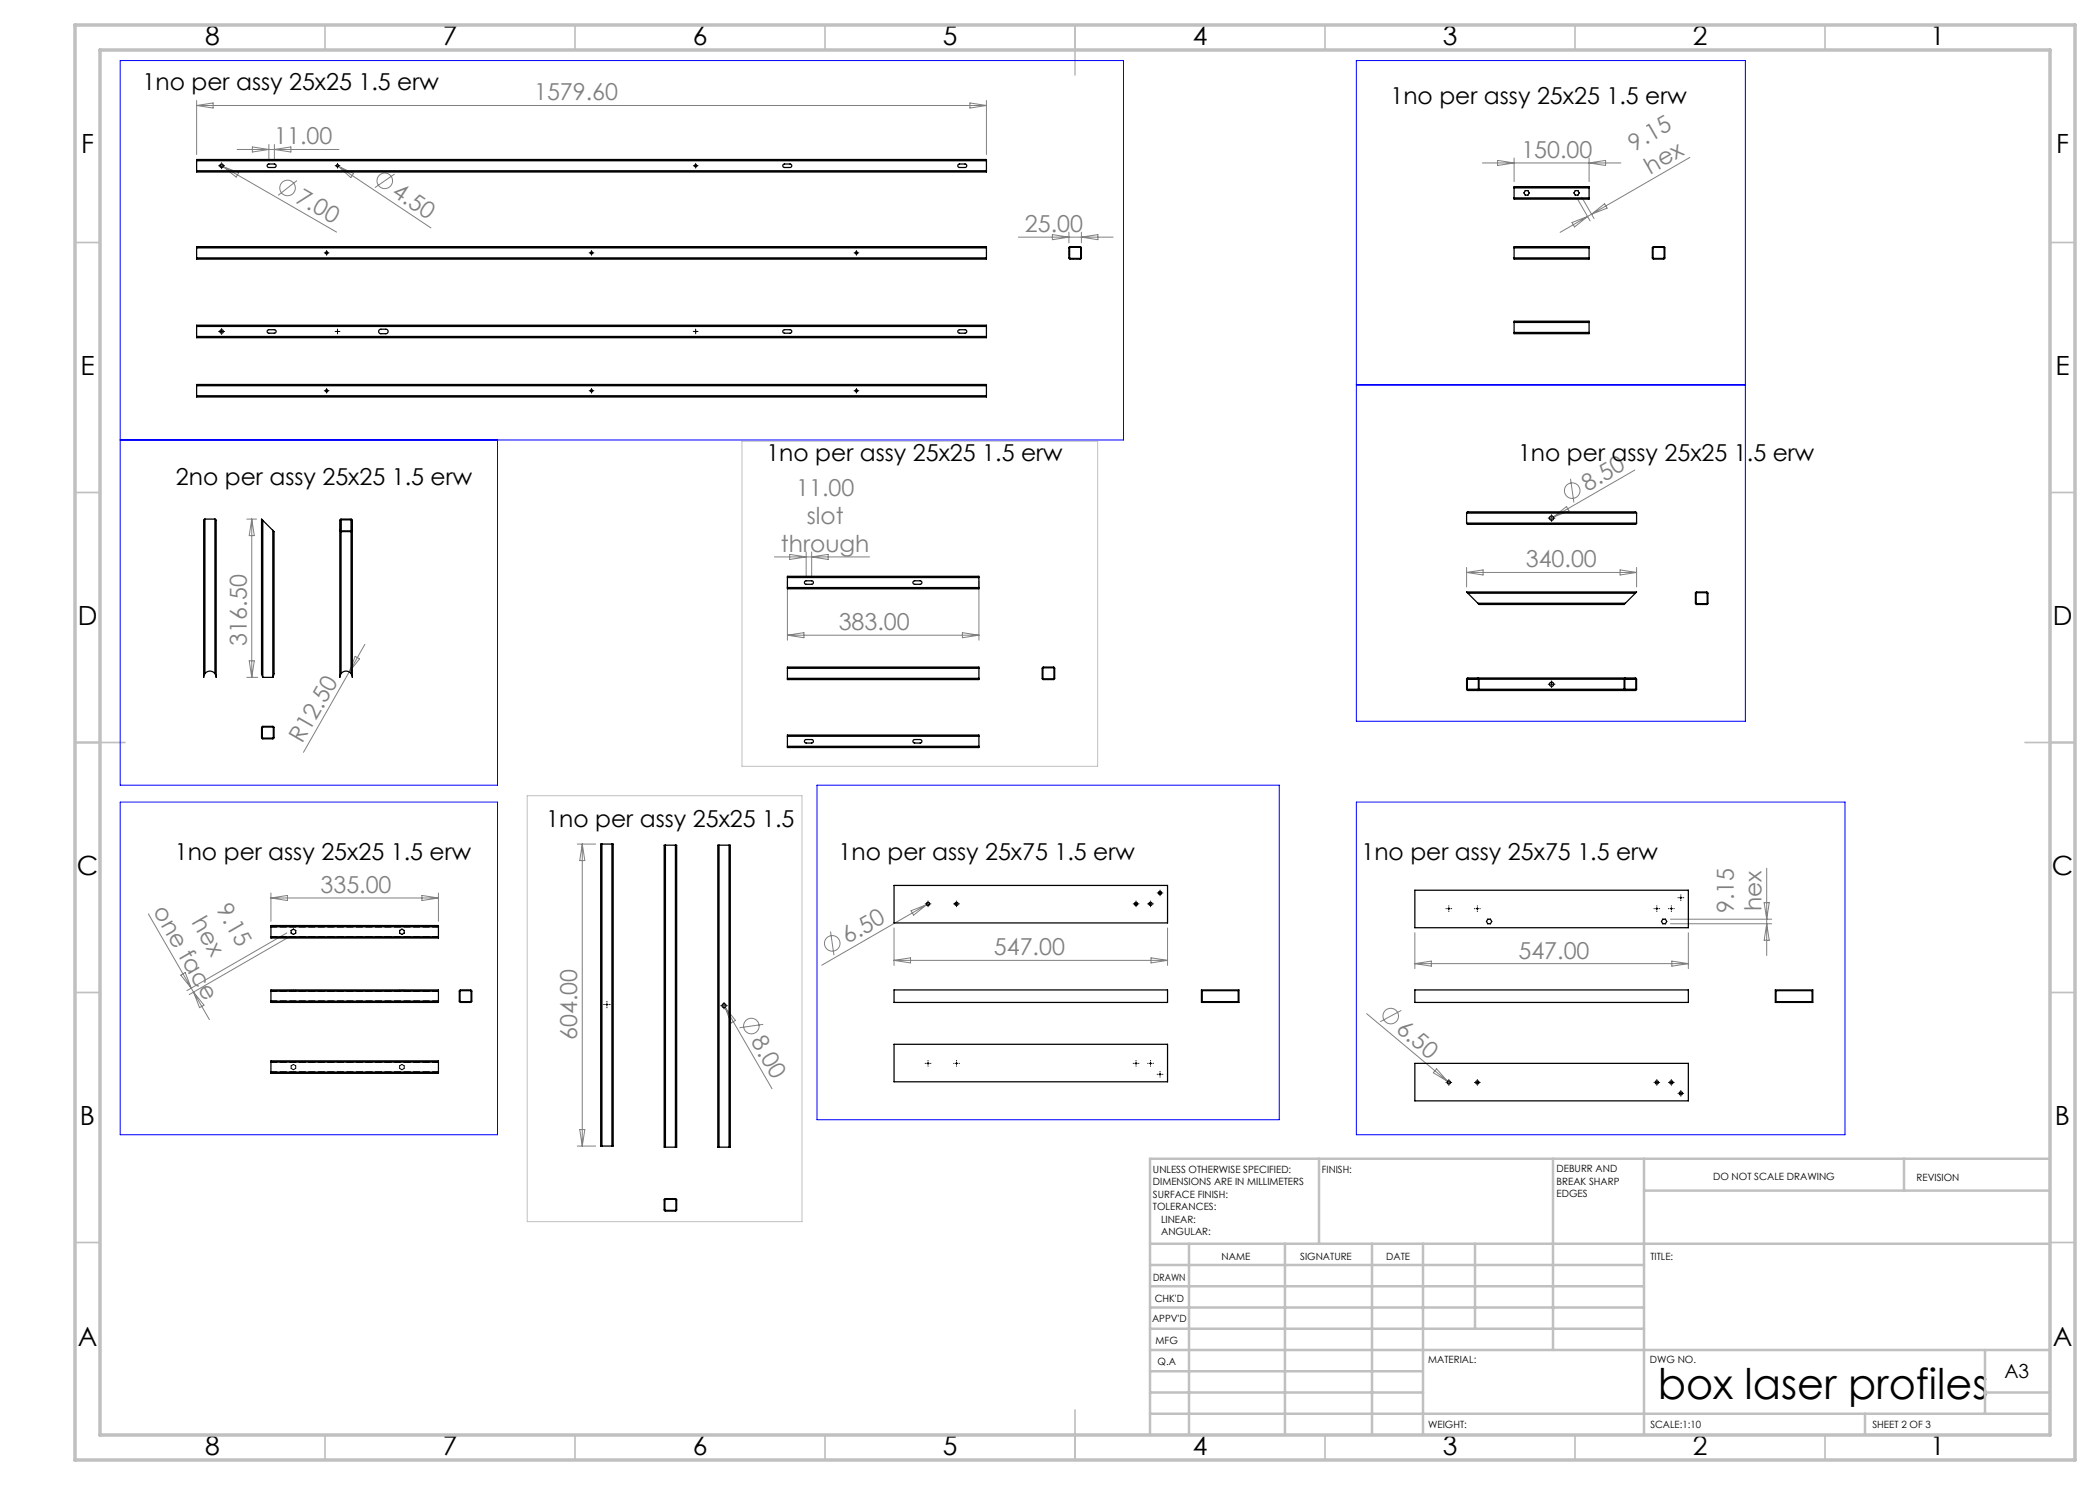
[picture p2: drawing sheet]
<svg xmlns="http://www.w3.org/2000/svg" width="420mm" height="297mm" viewBox="0 0 420 297" stroke-linecap="round" stroke-linejoin="round" font-family="sans-serif">
<g fill="none" stroke="#808080" stroke-width=".2">
<path d="M39.3 20.1v10.8M39.3 21.1h158M39.3 21.1l3.3-.5v1zM44 33l23.3 13.4M44.6 33.3l3.1 1.2-.5 .9zM47.4 29.9h20.4M50.5 29.4l3.3 .5-3.3 .5zM53.8 28.9v2.9M54.9 28.9v2.9M54.9 29.9l3.3-.5v1zM59.4 36.1l-3.8 3M67.3 33l18.9 12.6"/>
<path d="M67.7 33.3l3 1.4-.5 .8zM78.9 34.8l-3.9 2.7M194 20.6l3.3 .5-3.3 .5zM197.3 20.1v10.8M296.5 32.6h27.7M299.5 32.1l3.3 .5-3.3 .5zM302.8 31.6v4.7M315.6 39.9l2.4 4.3M316.3 39.4l2.5 4.3M317.8 31.6v4.7M317.8 32.6l3.3-.5v1zM338 31.5l-19.7 11.3"/>
<path d="M203.7 47.4h18.9M210.5 46.9l3.3 .5-3.3 .5zM213.8 46.4v2.2M216.3 46.4v2.2M216.3 47.4l3.3-.5v1zM314.4 44.5l3.1-1.2-2.6 2.1zM318.3 42.8l-6.3 3.7M318.3 42.8l2.6-2 .5 .8zM314.1 95.8l.7 4.7M327 94l-17 9.8M49.4 103.8h1.9M50.4 103.8v31.7"/>
<path d="M50.4 103.8l.5 3.3h-1.1zM154.9 111.4h19M157.5 116.3v11.7M157.9 110.9l3.3 .5-3.3 .5zM161.2 110.4v4.8M162.3 110.4v4.8M162.3 111.4l3.3-.5v1zM195.8 116.3v11.7M293.3 113.5v3.9M293.3 114.5h34M293.3 114.5l3.3-.5v1zM310.7 103.4l2.6-2.1 .5 .9z"/>
<path d="M324 114l3.3 .5-3.3 .5zM327.3 113.5v3.9M49.4 135.5h2.2M49.8 132.2h1.1l-.5 3.3zM71 131.3l.9 .5-2.1 2.6zM73 128.9l-12.3 21.6M157.5 127h38.3M157.5 127l3.3-.5v1zM192.5 126.5l3.3 .5-3.3 .5zM54.2 178.6v5.7M54.2 179.6h33.5M54.2 179.6l3.3-.5v1z"/>
<path d="M84.4 179.1l3.3 .5-3.3 .5zM87.7 178.6v5.7M115.5 168.8h3.6M116.5 168.8v60.4M116.5 168.8l.5 3.3h-1.1zM353.3 173.6v17.5M29.7 182.8l12.2 21.1M36.2 195l.8-.5 1.2 3.1zM38.7 198.4l2.1 2.6-.9 .5zM57.4 186.6l-20 11.5M57.8 187.4l-20 11.5M166.1 186.3l.7 4.7"/>
<path d="M178.8 185.6v7.5M178.8 192.1h54.7M178.8 192.1l3.3-.5v1zM182.2 182.1l3.1-1.2-2.6 2.1zM185.3 180.9l-21 12.1M185.9 180.6l-.6 .3M230.2 191.6l3.3 .5-3.3 .5zM233.5 185.6v7.5M283 186.5v7.2M283 192.7h54.7M283 192.7l3.3-.5v1zM334.1 184.8h20.2"/>
<path d="M334.1 183.8h20.2M334.4 192.2l3.3 .5-3.3 .5zM337.7 186.5v7.2M352.8 180.5h1l-.5 3.3zM353.3 184.8l.5 3.3h-1zM144.6 200.8l9.8 16.9M145 201.5l2.1 2.6-.9 .5zM152.6 204.9l-4.7 .7M273.3 202.7l16.7 14M280.3 202.1l-4.3 2.3M287.3 213.8l2.2 2.5-2.8-1.8zM115.5 229.2h3.6"/>
<path d="M115.9 225.9h1.1l-.5 3.3z"/>
<circle cx="57.5" cy="37.6" r="1.56"/>
<circle cx="77" cy="36.2" r="1.56"/>
<circle cx="314.4" cy="98.1" r="1.56"/>
<circle cx="166.4" cy="188.7" r="1.56"/>
<circle cx="150.3" cy="205.2" r="1.56"/>
<circle cx="278.1" cy="203.2" r="1.56"/>
</g>
<g fill="none" stroke="#000" stroke-width=".2" stroke-dasharray="15.2 1.3 1.3 1.3">
<path d="M43.8 33.1h-.1M44.3 32.6v-.1M44.3 33.6v.1M44.8 33.1h.1M67.3 33.1h-.3M67.5 32.9v-.2M67.5 33.4v.2M67.8 33.1h.2M138.9 33.1h-.2M139.1 32.9v-.2M139.1 33.4v.2M139.4 33.1h.2"/>
<path d="M65.1 50.6h-.2M65.3 50.3v-.2M65.3 50.8v.3M65.6 50.6h.2M118.1 50.6h-.3M118.3 50.3v-.2M118.3 50.8v.3M118.6 50.6h.2M171 50.6h-.2M171.3 50.3v-.2M171.3 50.8v.3M171.5 50.6h.3"/>
<path d="M43.8 66.3h-.1M44.3 65.8v-.1M44.3 66.8v.1M44.8 66.3h.1M65.1 78.1h-.2M65.3 77.9v-.2M65.3 78.4v.2M65.6 78.1h.2M67.3 66.3h-.3M67.5 66v-.2M67.5 66.5v.3M67.8 66.3h.2"/>
<path d="M118.1 78.1h-.3M118.3 77.9v-.2M118.3 78.4v.2M118.6 78.1h.2M138.9 66.3h-.2M139.1 66v-.2M139.1 66.5v.3M139.4 66.3h.2M171 78.1h-.2M171.3 77.9v-.2M171.3 78.4v.2M171.5 78.1h.3"/>
<path d="M309.8 103.6h-.2M310.3 103.1v-.2M310.3 104.1v.2M310.8 103.6h.2M309.8 136.8h-.2M310.3 136.3v-.1M310.3 137.3v.2M310.8 136.8h.2M231.5 178.6h-.1M232 178.1v-.1M232 179.1v.1M232.5 178.6h.1"/>
<path d="M335.7 179.5h-.1M336.2 179h.1M336.7 179.5h.1M185.1 180.8h-.1M185.6 180.3v-.1M185.6 181.3h.1M186.1 180.8h.1M190.8 180.8h-.1M191.3 180.3v-.1M191.3 181.3h.1M191.8 180.8h.1M226.7 180.8h-.1"/>
<path d="M227.2 180.3v-.1M227.2 181.3h.1M227.7 180.8h.1M229.6 180.8h-.1M230.1 180.3v-.1M230.1 181.3h.1M230.6 180.8h.1M289.3 181.7h-.1M289.8 181.2h.1M289.8 182.2v.1M290.3 181.7h.1M295 181.7h-.1"/>
<path d="M295.5 181.2h.1M295.5 182.2v.1M296 181.7h.1M330.9 181.7h-.1M331.4 181.2h.1M331.4 182.2v.1M331.9 181.7h.1M333.8 181.7h-.1M334.3 181.2h.1M334.3 182.2v.1M334.8 181.7h.1M336.2 180v.1"/>
<path d="M120.9 200.9h-.2M121.4 200.4v-.1M121.4 201.4v.2M121.9 200.9h.1M144.3 201.1h-.1M144.8 200.6v-.1M144.8 201.6v.2M145.3 201.1h.2M185.1 212.7h-.1M185.6 212.2v-.1M185.6 213.2h.1M186.1 212.7h.1"/>
<path d="M190.8 212.7h-.1M191.3 212.2v-.1M191.3 213.2h.1M191.8 212.7h.1M226.7 212.7h-.1M227.2 212.2v-.1M227.2 213.2h.1M227.7 212.7h.1M229.6 212.7h-.1M230.1 212.2v-.1M230.1 213.2h.1M230.6 212.7h.1"/>
<path d="M231.5 214.9h-.1M232 214.4v-.1M232 215.4h.1M232.5 214.9h.1M289.3 216.5h-.1M289.8 216v-.1M289.8 217v.1M290.3 216.5h.1M295 216.5h-.1M295.5 216v-.1M295.5 217v.1M296 216.5h.1"/>
<path d="M330.9 216.5h-.1M331.4 216v-.1M331.4 217v.1M331.9 216.5h.1M333.8 216.5h-.1M334.3 216v-.1M334.3 217v.1M334.8 216.5h.1M335.7 218.7h-.1M336.2 218.2v-.1M336.2 219.2h.1M336.7 218.7h.1"/>
</g>
<g fill="none" stroke="#000" stroke-width=".2">
<path d="M44.1 33.1h.5M44.3 32.9v.5M67.3 33.1h.5M67.5 32.9v.5M138.9 33.1h.5M139.1 32.9v.5M65.1 50.6h.5M65.3 50.3v.5M118.1 50.6h.5M118.3 50.3v.5M171 50.6h.5M171.3 50.3v.5"/>
<path d="M44.1 66.3h.5M44.3 66v.5M65.1 78.1h.5M65.3 77.9v.5M67.3 66.3h.5M67.5 66v.5M118.1 78.1h.5M118.3 77.9v.5M138.9 66.3h.5M139.1 66v.5M171 78.1h.5M171.3 77.9v.5"/>
<path d="M310.1 103.6h.5M310.3 103.4v.5M310.1 136.8h.5M310.3 136.6v.5M231.8 178.6h.5M232 178.3v.5M335.9 179.5h.5M336.2 179.3v.5M185.4 180.8h.5M185.6 180.5v.5M191.1 180.8h.5M191.3 180.5v.5"/>
<path d="M227 180.8h.5M227.2 180.5v.5M229.9 180.8h.5M230.1 180.5v.5M289.5 181.7h.5M289.8 181.5v.5M295.2 181.7h.5M295.5 181.5v.5M331.1 181.7h.5M331.4 181.5v.5M334 181.7h.5M334.3 181.5v.5"/>
<path d="M121.1 200.9h.5M121.4 200.7v.5M144.6 201.1h.5M144.8 200.9v.5M185.4 212.7h.5M185.6 212.4v.5M191.1 212.7h.5M191.3 212.4v.5M227 212.7h.5M227.2 212.4v.5M229.9 212.7h.5M230.1 212.4v.5"/>
<path d="M231.8 214.9h.5M232 214.6v.5M289.5 216.5h.5M289.8 216.2v.5M295.2 216.5h.5M295.5 216.2v.5M331.1 216.5h.5M331.4 216.2v.5M334 216.5h.5M334.3 216.2v.5M335.9 218.7h.5M336.2 218.4v.5"/>
</g>
<path d="M148.4 88.3h71.1v65h-71.1zM105.4 159.1h55v85.2h-55z" fill="none" stroke="#c0c0c0" stroke-width=".2"/>
<g fill="none" stroke="#c0c0c0" stroke-width=".35">
<path d="M65 5v5M115 5v5M165 5v5M215 5v10M265 5v5M315 5v5M365 5v5M15 48.5h5M410 48.5h5M15 98.5h5M410 98.5h5M15 148.5h10"/>
<path d="M405 148.5h10M15 198.5h5M410 198.5h5M15 248.5h5M410 248.5h5M65 287v5M115 287v5M165 287v5M215 282v10M265 287v5M315 287v5M365 287v5"/>
</g>
<g fill="none" stroke="#c0c0c0" stroke-width=".5">
<path d="M263.8 231.8v17M310.6 231.8v38.2M328.8 231.8v55.2M328.8 238.1h81.2M380.8 231.8v6.3M410 231.8h-180v55.2M230 248.8h180M230 257.3h98.8M230 253h98.8M237.8 248.8v38.2M257 248.8v38.2M274.4 248.8v38.2"/>
<path d="M284.6 248.8v38.2M295 248.8v17M230 265.8h98.8M230 261.5h98.8M230 278.5h54.6M230 274.3h54.6M230 270h180M397 278.5h13M397 270v12.8M230 282.8h180M373 282.8v4.2"/>
</g>
<path d="M15 5h400v287h-400zM20 10h390v277h-390z" fill="none" stroke="#c0c0c0" stroke-width=".7"/>
<path d="M271.3 12.1h77.8v132.2h-77.8zM271.3 77h77.8M24 88h200.7v-75.9h-200.7v144.9h75.5v-69M163.4 157h92.5v66.9h-92.5zM24 160.4h75.5v66.5h-75.5zM271.3 160.4h97.7v66.5h-97.7z" fill="none" stroke="#00f" stroke-width=".2"/>
<g fill="none" stroke="#000" stroke-width=".25">
<path d="M39.3 32.1v-.2h158v.2M39.3 34.1v.3h158v-.3M39.3 32.1v2M39.3 34.1h158M39.3 32.1h158M53.6 32.9l1.3-.1a.35 .35 0 0 1 .3 .3 .35 .35 0 0 1-.3 .4h-1.2l-.3-.3zM156.7 32.9l1.3-.1a.35 .35 0 0 1 .4 .3 .35 .35 0 0 1-.4 .4h-1.2l-.2-.3zM191.7 32.9l1.3-.1a.35 .35 0 0 1 .4 .3 .35 .35 0 0 1-.4 .4h-1.2l-.2-.3zM197.3 32.1v2M302.8 39.6v.2h15v-.2M302.8 37.6v-.3h15v.3M302.8 37.6v2"/>
<path d="M302.8 37.6h15M302.8 39.6h15M305.1 38.1h.5l.2 .5-.2 .4h-.5l-.3-.4zM315.1 38.1h.5l.2 .5-.2 .4h-.5l-.3-.4zM317.8 37.6v2M39.3 51.6v.2h158v-.2M39.3 49.6v-.3h158v.3M39.3 51.6h158M39.3 49.6h158M39.3 49.6v2M197.3 49.6v2M213.9 49.4h2.3v2.4h-2.3z"/>
<path d="M214 49.5h2.1v2.1h-2.1zM302.8 51.6v.2h15v-.2M302.8 49.6v-.3h15v.3M302.8 51.6h15M302.8 49.6h15M302.8 49.6v2M317.8 49.6v2M330.5 49.4h2.4v2.4h-2.4zM330.6 49.5h2.2v2.1h-2.2zM39.3 79.1v.3h158v-.3M39.3 77.1v-.2h158v.2M39.3 77.1v2"/>
<path d="M39.3 79.1h158M39.3 77.1h158M39.3 67.3v.2h158v-.2M39.3 65.3v-.3h158v.3M39.3 65.3v2M39.3 67.3h158M39.3 65.3h158M53.6 66l1.3-.1a.35 .35 0 0 1 .3 .4 .35 .35 0 0 1-.3 .3h-1.2l-.3-.2zM75.8 66l.4-.2h1a.45 .45 0 0 1 .4 .5 .45 .45 0 0 1-.4 .4h-1a.45 .45 0 0 1-.4-.2 .45 .45 0 0 1 0-.5zM156.7 66l1.3-.1a.35 .35 0 0 1 .4 .4 .35 .35 0 0 1-.4 .3h-1.2l-.2-.2zM191.7 66l1.3-.1a.35 .35 0 0 1 .4 .4 .35 .35 0 0 1-.4 .3h-1.2l-.2-.2zM197.3 77.1v2"/>
<path d="M197.3 65.3v2M302.8 66.5v.2h15v-.2M302.8 64.5v-.3h15v.3M302.8 64.5v2M302.8 66.5h15M302.8 64.5h15M317.8 64.5v2M41 103.8l-.3 .3v31.4l.3-.8M41 103.8v30.9M41 103.8h2M43 103.8l.2 .3v31.4l-.2-.8M43 103.8v30.9"/>
<path d="M52.6 104.1l-.3-.3v30.9l.3 .8M52.6 104.1l2 2M52.6 104.1v31.4M54.6 106.1l.2 .2v28.4l-.2 .8M54.6 106.1v29.4M68 106.1l.2 .2M68.2 104v2.2M68.2 106.2h2M68.2 104h2M68.2 106.3h2M68.2 106.3v28.4M70.2 104v2.2"/>
<path d="M70.2 106.3v28.4M70.5 106.1l-.3 .2M157.5 115.5v-.2h38.3v.2M157.5 117.5v.3h38.3v-.3M157.5 115.5v2M157.5 115.5h38.3M157.5 117.5h38.3M161 116.3l1.3-.1a.35 .35 0 0 1 .4 .3 .35 .35 0 0 1-.4 .4h-1.1a.35 .35 0 0 1-.3-.2 .35 .35 0 0 1 .1-.4zM182.7 116.3l1.3-.1a.35 .35 0 0 1 .4 .3 .35 .35 0 0 1-.4 .4h-1.1a.35 .35 0 0 1-.3-.2 .35 .35 0 0 1 .1-.4zM195.8 115.5v2M293.3 104.6l.3 .3h33.5l.2-.3M293.3 102.6l.3-.2h33.5l.2 .2"/>
<path d="M293.3 104.6h34M293.3 102.6h34M293.3 102.6v2M293.6 118.6l-.3-.2h34l-.2 .2M293.6 118.6h33.5M293.6 118.6l2 2M327.1 118.6l-2 2M327.3 102.6v2M339.2 118.5h2.3v2.3h-2.3zM339.3 118.6h2.1v2.1h-2.1zM41 134.7a1.25 1.25 0 0 1 2 0M52.6 135.5h2"/>
<path d="M68.2 134.7l-.2 .8v-31.4l.2-.3h2.1l.2 .3v31.4l-.3-.8M68.2 134.7a1.25 1.25 0 0 1 2 0M157.5 133.7v-.3h38.3v.3M157.5 135.7v.2h38.3v-.2M157.5 133.7v2M157.5 133.7h38.3M157.5 135.7h38.3M195.8 133.7v2M208.5 133.5h2.4v2.3h-2.4zM208.6 133.6h2.2v2.1h-2.2zM293.4 135.7l33.7-.1 .2 .2v2l-.2 .3h-33.5l-.3-.3zM293.5 135.8h2.2"/>
<path d="M293.5 137.8l.1 .1 2.1-.1M293.5 137.8h2.2M293.5 135.8v2M295.6 135.6l.2 .2M295.6 120.6l.2 .3h29l.3-.3M295.6 120.6h29.5M295.7 135.8v2M295.8 137.8l-.2 .3M295.8 137.8h29M295.8 135.8v2M295.8 135.8h29M324.8 137.8l.3 .3"/>
<path d="M324.8 135.8v2M325 135.8h2.2M325 137.8l.1 .1 2.1-.1M325 137.8h2.2M325 135.8v2M325.1 135.6l-.3 .2M327.2 135.8v2M52.4 145.3h2.2a1.12 1.12 0 0 1 .2 1.2v.7a.43 .43 0 0 1-.2 .6h-2a1.12 1.12 0 0 1-.3-1.3zM52.5 145.4h2.1v2.2h-2.1zM157.5 149.3v.2h38.3v-.2M157.5 147.3v-.3h38.3v.3M157.5 147.3v2"/>
<path d="M157.5 147.3h38.3M157.5 149.3h38.3M161 148l1.3-.1a.35 .35 0 0 1 .4 .4 .35 .35 0 0 1-.4 .3h-1.1a.35 .35 0 0 1-.3-.2 .35 .35 0 0 1 .1-.4zM182.7 148l1.3-.1a.35 .35 0 0 1 .4 .4 .35 .35 0 0 1-.4 .3h-1.1a.35 .35 0 0 1-.3-.2 .35 .35 0 0 1 .1-.4zM195.8 147.3v2M120.4 168.8h-.3v60.4h.3M120.4 168.8v60.4M120.4 168.8h2M122.4 168.8h.2v60.4h-.2M122.4 168.8v60.4M133.1 169h-.3v60.4h.3M133.1 169v60.4"/>
<path d="M133.1 169h2M135.1 169h.2v60.4h-.2M135.1 169v60.4M143.8 169h-.2v60.4h.2M143.8 169h2M143.8 169v60.4M145.8 169h.3v60.4h-.3M145.8 169v60.4M178.8 177.1h54.7v7.5h-54.7zM283 178h54.7v7.5h-54.7zM54.2 198.2v-.2h33.5v.2M54.2 198.2h33.5"/>
<path d="M54.2 198.2v2M54.2 185.4v-.3h33.5v.3M54.2 187.4v.2h33.5v-.2M54.2 185.4v2M54.2 185.4h33.5M54.2 187.4h33.5M58.2 186.1l.5-.3 .4 .3v.5l-.4 .3-.5-.3zM79.9 186.1l.5-.3 .4 .3v.5l-.4 .3-.5-.3zM87.7 198.2v2M87.7 185.4v2M91.9 198.1h2.4v2.3h-2.4zM92 198.2h2.2v2.1h-2.2z"/>
<path d="M178.8 198h54.7v2.5h-54.7zM240.3 198h7.5v2.5h-7.5zM240.4 198.1h7.2v2.2h-7.2zM283 198h54.7v2.5h-54.7zM297.6 183.8h.5l.2 .5-.2 .5h-.5l-.3-.5zM332.6 183.8h.5l.2 .5-.2 .5h-.5l-.3-.5zM355.1 198h7.5v2.5h-7.5zM355.2 198.1h7.2v2.2h-7.2zM54.2 200.2v.3h33.5v-.3M54.2 214.4v.3h33.5v-.3M54.2 212.4v-.2h33.5v.2M54.2 200.2h33.5"/>
<path d="M54.2 212.4v2M54.2 212.4h33.5M54.2 214.4h33.5M87.7 212.4v2M178.8 208.9h54.7v7.5h-54.7zM283 212.7h54.7v7.5h-54.7zM120.4 229.2h2M132.9 239.8h2.4v2.3h-2.4zM133 239.9h2.2v2.1h-2.2zM133.1 229.4h2M143.8 229.4h2"/>
<circle cx="44.3" cy="33.1" r=".35"/>
<circle cx="67.5" cy="33.1" r=".23"/>
<circle cx="139.1" cy="33.1" r=".23"/>
<circle cx="65.3" cy="50.6" r=".23"/>
<circle cx="118.3" cy="50.6" r=".23"/>
<circle cx="171.3" cy="50.6" r=".23"/>
<circle cx="44.3" cy="66.3" r=".35"/>
<circle cx="65.3" cy="78.1" r=".23"/>
<circle cx="118.3" cy="78.1" r=".23"/>
<circle cx="171.3" cy="78.1" r=".23"/>
<circle cx="310.3" cy="103.6" r=".42"/>
<circle cx="310.3" cy="136.8" r=".42"/>
<circle cx="232" cy="178.6" r=".33"/>
<circle cx="185.6" cy="180.8" r=".32"/>
<circle cx="191.3" cy="180.8" r=".32"/>
<circle cx="227.2" cy="180.8" r=".33"/>
<circle cx="230.1" cy="180.8" r=".32"/>
<circle cx="144.8" cy="201.1" r=".4"/>
<circle cx="289.8" cy="216.5" r=".33"/>
<circle cx="295.5" cy="216.5" r=".33"/>
<circle cx="331.4" cy="216.5" r=".33"/>
<circle cx="334.3" cy="216.5" r=".33"/>
<circle cx="336.2" cy="218.7" r=".33"/>
</g>
<g fill="none" stroke="#000" stroke-width=".2" stroke-dasharray="1.3 .6">
<path d="M213.8 50.8h.1M213.9 50.4h-.1M214.6 51.8v-.1M214.7 51.8v-.1M214.7 49.3v.2M214.8 49.3v.2M215.3 49.5v-.2M215.4 51.7v.1M215.4 49.5v-.2M215.5 51.8v-.1M216.1 50.8h.2M216.3 50.4h-.2"/>
<path d="M58.2 198v.1M58.7 198.1v-.1M59.1 198v.1M79.9 198v.1M80.4 198.1v-.1M80.8 198v.1M92.6 198.1v-.1M92.8 198v.1M93.4 198v.1M93.6 198v.1M58.2 213.2l.5-.3M58.2 213.7v-.5"/>
<path d="M58.7 212.9l.4 .3M58.7 213.9l-.5-.2M59.1 213.2v.5M59.1 213.7l-.4 .2M79.9 213.2l.5-.3M79.9 213.7v-.5M80.4 212.9l.4 .3M80.4 213.9l-.5-.2M80.8 213.2v.5M80.8 213.7l-.4 .2"/>
</g>
<g fill="none" stroke="#000" stroke-width=".2" stroke-dasharray="1.3 .6" stroke-dashoffset=".1">
<path d="M54.2 198.2h33.5M54.2 185.4h33.5M54.2 187.5h33.5M54.2 187.4h33.5M87.7 198.1h-33.5M87.7 198.2h-33.5M87.7 185.3h-33.5M87.7 187.4h-33.5M87.7 185.4h-33.5M54.2 200.3h33.5M54.2 200.2h33.5M54.2 214.5h33.5"/>
<path d="M54.2 212.4h33.5M54.2 214.4h33.5M87.7 200.2h-33.5M87.7 214.4h-33.5M87.7 212.3h-33.5M87.7 212.4h-33.5"/>
</g>
<text font-size="8.5" x="331.6" y="279.7">box laser profiles</text>
<g font-size="5.3">
<text x="41" y="8.9">8</text>
<text x="88.5" y="8.9">7</text>
<text x="138.5" y="8.9">6</text>
<text x="188.5" y="8.9">5</text>
<text x="238.5" y="8.9">4</text>
<text x="288.5" y="8.9">3</text>
<text x="338.5" y="8.9">2</text>
<text x="386" y="8.9">1</text>
<text x="16.2" y="30.7">F</text>
<text x="411.2" y="30.7">F</text>
<text x="16.1" y="74.9">E</text>
<text x="411.1" y="74.9">E</text>
<text x="15.5" y="124.9">D</text>
<text x="410.5" y="124.9">D</text>
<text x="15.4" y="174.9">C</text>
<text x="410.4" y="174.9">C</text>
<text x="16" y="224.9">B</text>
<text x="411" y="224.9">B</text>
<text x="15.5" y="269.2">A</text>
<text x="410.5" y="269.2">A</text>
<text x="41" y="290.9">8</text>
<text x="88.5" y="290.9">7</text>
<text x="138.5" y="290.9">6</text>
<text x="188.5" y="290.9">5</text>
<text x="238.5" y="290.9">4</text>
<text x="288.5" y="290.9">3</text>
<text x="338.5" y="290.9">2</text>
<text x="386" y="290.9">1</text>
</g>
<g font-size="4.7">
<text x="28.5" y="18.1">1no per assy 25x25 1.5 erw</text>
<text x="278.1" y="20.7">1no per assy 25x25 1.5 erw</text>
<text x="153.3" y="92.1">1no per assy 25x25 1.5 erw</text>
<text x="303.6" y="92.1">1no per assy 25x25 1.5 erw</text>
<text x="35.2" y="97.1">2no per assy 25x25 1.5 erw</text>
<text x="109.3" y="165.4">1no per assy 25x25 1.5</text>
<text x="35" y="172">1no per assy 25x25 1.5 erw</text>
<text x="167.7" y="172.1">1no per assy 25x75 1.5 erw</text>
<text x="272.3" y="172.1">1no per assy 25x75 1.5 erw</text>
</g>
<g font-size="4.7" fill="#808080">
<text x="106.8" y="20.1">1579.60</text>
<text x="54.9" y="28.9">11.00</text>
<text x="304.3" y="31.6">150.00</text>
<text x="326.9" y="30.3" transform="rotate(-30 326.9 30.3)">9.15</text>
<text x="330" y="34.9" transform="rotate(-30 330 34.9)">hex</text>
<text x="58.9" y="40.4" transform="rotate(30 58.9 40.4)">7.00</text>
<text x="78.1" y="39" transform="rotate(34 78.1 39)">4.50</text>
<text x="205" y="46.4">25.00</text>
<text x="159.2" y="99.3">11.00</text>
<text x="317.5" y="98.3" transform="rotate(-30 317.5 98.3)">8.50</text>
<text x="161.4" y="104.8">slot</text>
<text x="156.2" y="110.4">through</text>
<text x="305.2" y="113.5">340.00</text>
<text x="49.3" y="129.1" transform="rotate(-90 49.3 129.1)">316.50</text>
<text x="167.7" y="126">383.00</text>
<text x="60.5" y="148.8" transform="rotate(-60 60.5 148.8)">R12.50</text>
<text x="64.1" y="178.6">335.00</text>
<text x="30.5" y="182.3" transform="rotate(60 30.5 182.3)">one face</text>
<text x="38.2" y="184.5" transform="rotate(60 38.2 184.5)">hex</text>
<text x="43.1" y="181.9" transform="rotate(60 43.1 181.9)">9.15</text>
<text x="346.8" y="182.7" transform="rotate(-90 346.8 182.7)">9.15</text>
<text x="352.3" y="182.2" transform="rotate(-90 352.3 182.2)">hex</text>
<text x="169.5" y="188.9" transform="rotate(-30 169.5 188.9)">6.50</text>
<text x="198.8" y="191.1">547.00</text>
<text x="303.7" y="191.7">547.00</text>
<text x="115.4" y="208" transform="rotate(-90 115.4 208)">604.00</text>
<text x="150.1" y="208.3" transform="rotate(60 150.1 208.3)">8.00</text>
<text x="279" y="206.2" transform="rotate(40 279 206.2)">6.50</text>
</g>
<text font-size="3.9" x="400.9" y="275.5">A3</text>
<g font-size="2">
<text x="230.6" y="234.6">UNLESS OTHERWISE SPECIFIED:</text>
<text x="230.6" y="237.1">DIMENSIONS ARE IN MILLIMETERS</text>
<text x="230.6" y="239.6">SURFACE FINISH:</text>
<text x="264.4" y="234.6">FINISH:</text>
<text x="311.3" y="234.5">DEBURR AND</text>
<text x="311.3" y="237">BREAK SHARP</text>
<text x="311.3" y="239.5">EDGES</text>
<text x="342.6" y="236">DO NOT SCALE DRAWING</text>
<text x="383.3" y="236.2">REVISION</text>
<text x="230.6" y="242.1">TOLERANCES:</text>
<text x="232.2" y="244.6">LINEAR:</text>
<text x="232.2" y="247.1">ANGULAR:</text>
<text x="244.3" y="252">NAME</text>
<text x="260" y="251.9">SIGNATURE</text>
<text x="277.2" y="251.9">DATE</text>
<text x="330.1" y="251.9">TITLE:</text>
<text x="230.6" y="256.1">DRAWN</text>
<text x="230.9" y="260.3">CHK'D</text>
<text x="230.4" y="264.4">APPV'D</text>
<text x="231.1" y="268.8">MFG</text>
<text x="231.5" y="273">Q.A</text>
<text x="285.6" y="272.5">MATERIAL:</text>
<text x="330" y="272.5">DWG NO.</text>
<text x="285.6" y="285.5">WEIGHT:</text>
<text x="330.1" y="285.6">SCALE:1:10</text>
<text x="374.5" y="285.6">SHEET 2 OF 3</text>
</g>
</svg>
